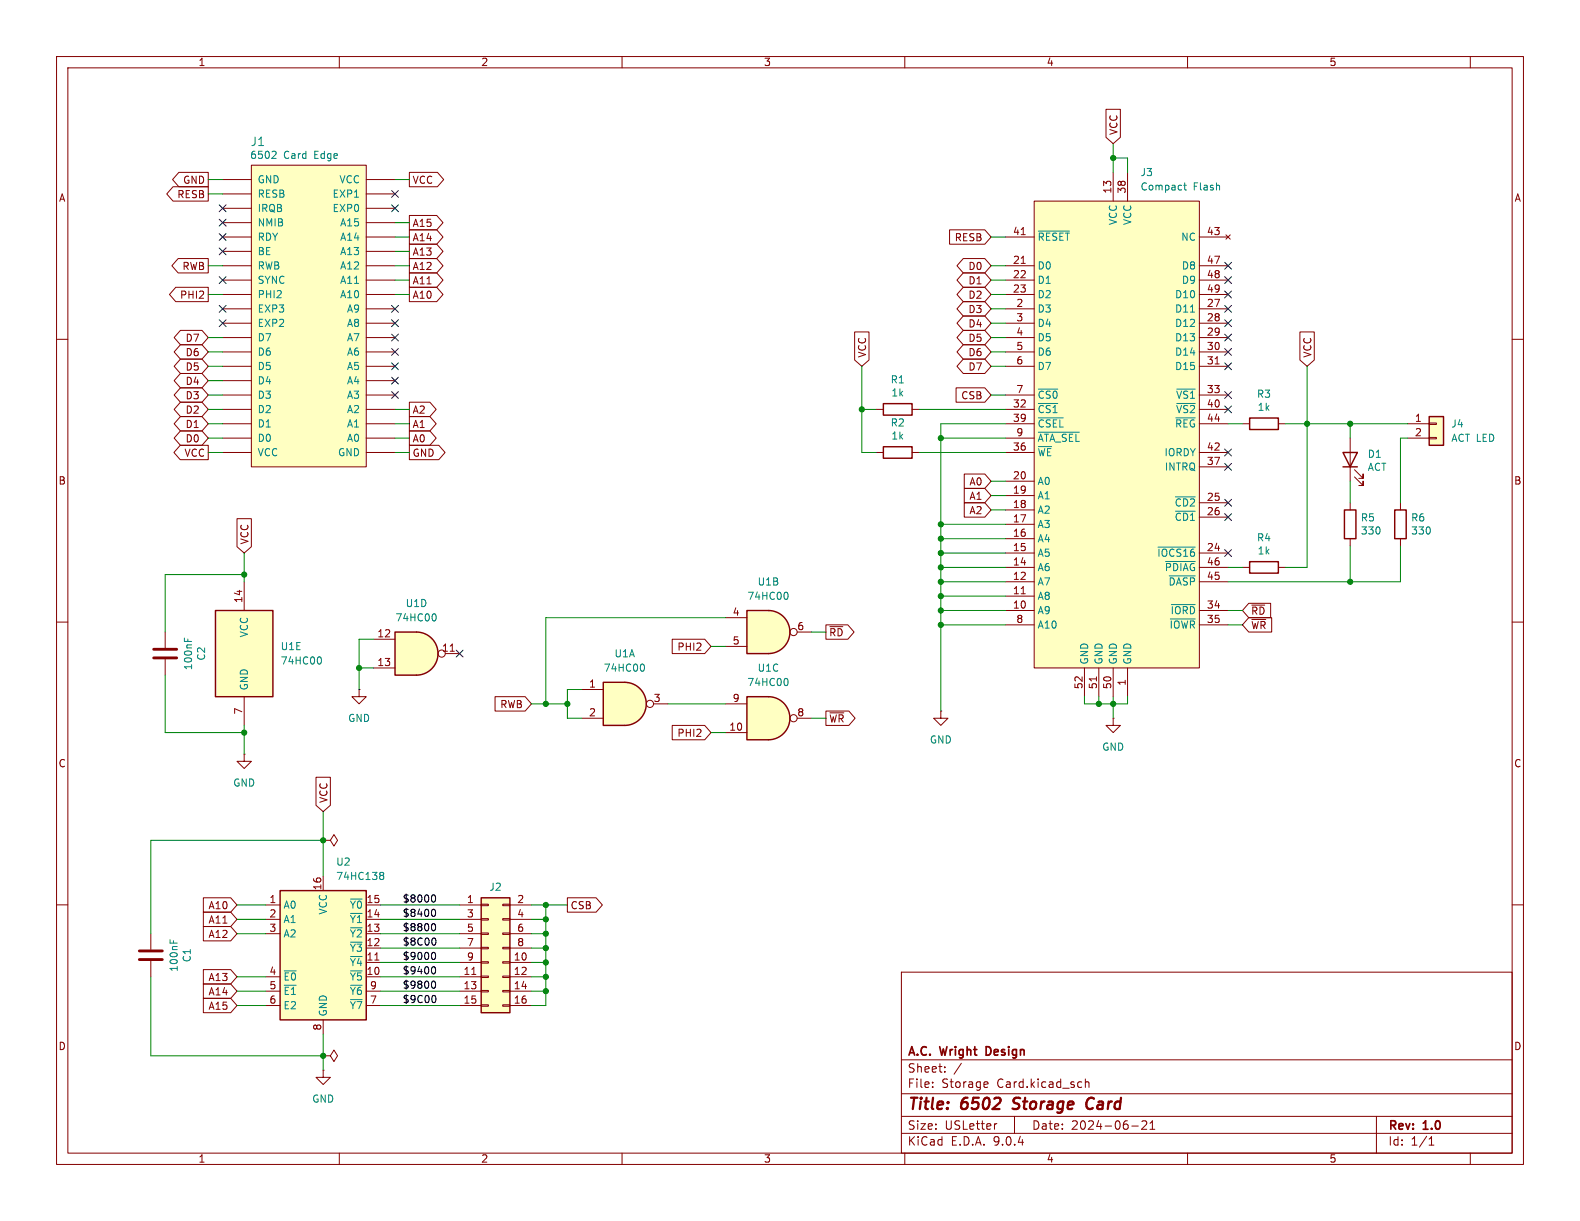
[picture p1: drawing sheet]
<svg xmlns="http://www.w3.org/2000/svg" width="279mm" height="216mm" viewBox="0 0 279 216" stroke-linecap="round" stroke-linejoin="round" font-family="sans-serif">
<g fill="none" stroke="#840000" stroke-width=".18">
<path d="M10 10h259.4v195.9h-259.4zM12 12h255.4v191.9h-255.4zM60 10v2M110 10v2M160 10v2M210 10v2M260 10v2M10 60h2M267.4 60h2M154.9 80h1.3M161.3 80h1.3M10 110h2"/>
<path d="M267.4 110h2M196.8 127v1.3h1.3l-1.3 1.2-1.2-1.2h1.2M196.8 127h.1M10 160h2M159.4 171.9h108v32h-108zM267.4 160h2M159.4 197.4h108M159.4 193.4h108M159.4 187.4h108M164.9 192.1v.2M164.9 191.4v.1M167.1 189.4v.2"/>
<path d="M167.1 188.7v.1M170 188l-1.3 1.9M174.2 191.3l.4 .1 .1 .2-.7 .2M174.6 192.2l-.4 .1M176.3 198.7l-.3 .1M179.4 197.4v3M191.9 191.4l.2-.1 .4 .1 .1 .9M191.9 190.8v1.5M200.1 199.1h1.2M201.9 198.3l.6-.1 .2 .1 .1 .3-.9 1.1h.9M203.4 199.7h.8M203.4 198.6l.4-.4v1.5"/>
<path d="M243.4 197.4v6.5M60 203.9v2M110 203.9v2M159.4 200.4h108M160 203.9v2M210 203.9v2M252.7 202.5h.9M252.7 201.4l.4-.4v1.5M260 203.9v2"/>
</g>
<path d="M179 196l.3 .1M179.4 194.3l-.2 .4 .1 .2M193.1 194.1a1.13 1.13 0 0 0-1 .7 1.13 1.13 0 0 0 .3 1.2l.3 .1 .4-.1" fill="none" stroke="#840000" stroke-width=".4"/>
<path d="M174.7 185.1h-.3v1.5h.3" fill="none" stroke="#840000" stroke-width=".3"/>
<path d="M156.2 79h5.1v2h-5.1z" fill="none" stroke="#840000" stroke-width=".25"/>
<path d="M44.4 29.2h20.4v53.4h-20.4z" fill="#ffffc2"/>
<g fill="none" stroke="#840000" stroke-width=".18">
<path d="M39.4 31.8h5M39.4 34.3h5M39.4 36.8h5M39.4 39.4h5M44.4 29.2h20.4v53.4h-20.4zM64.8 31.8h5M64.8 34.3h5M64.8 36.8h5M64.8 39.4h5M39.4 41.9h5M39.4 44.5h5M39.4 47h5"/>
<path d="M39.4 49.5h5M39.4 52.1h5M39.4 54.6h5M39.4 57.2h5M39.4 59.7h5M64.8 41.9h5M64.8 44.5h5M64.8 47h5M64.8 49.5h5M64.8 52.1h5M64.8 54.6h5M64.8 57.2h5"/>
<path d="M64.8 59.7h5M39.4 62.2h5M39.4 64.8h5M39.4 67.3h5M39.4 69.9h5M39.4 72.4h5M39.4 74.9h5M39.4 77.5h5M64.8 62.2h5M64.8 64.8h5M64.8 67.3h5M64.8 69.9h5"/>
<path d="M64.8 72.4h5M64.8 74.9h5M64.8 77.5h5M39.4 80h5M64.8 80h5"/>
</g>
<path d="M48.6 26.7l.2 .3v.3l-.8 .7h.8" fill="none" stroke="#008484" stroke-width=".18"/>
<path d="M49.5 157.5h15.3v22.8h-15.3z" fill="#ffffc2"/>
<path d="M49.5 157.5h15.3v22.8h-15.3z" fill="none" stroke="#840000" stroke-width=".25"/>
<g fill="none" stroke="#840000" stroke-width=".18">
<path d="M166.4 125.7v1.3h1.2l-1.2 1.3-1.3-1.3h1.3M166.4 125.7h.1M57.1 154.9v2.6M47 160h2.5M47 162.6h2.5M47 165.1h2.5M47 172.7h2.5M47 175.3h2.5M47 177.8h2.5M64.8 160h2.5M64.8 162.6h2.5M64.8 165.1h2.5"/>
<path d="M64.8 172.7h2.5M64.8 175.3h2.5M64.8 177.8h2.5M64.8 167.6h2.5M64.8 170.2h2.5M66.3 169.8h.7M57.1 189.2v1.3h1.3l-1.3 1.3-1.2-1.3h1.2M57.1 189.2h.1M57.1 186.7h1.3l.7-1 .6 1-.6 1-.7-1M57.1 186.7h.1M57.1 180.3v2.6"/>
</g>
<path d="M62 159h2M67.3 154.7l.1 .1M67.3 154.3l.3-.1 .2 .2 .1 .2-.3 .2M67.4 154.8h.2M67.4 154.8l-.1 .1M67.6 154.8l.3 .2-.1 .4-.2 .1h-.3M50.3 171.7h2.1" fill="none" stroke="#008484" stroke-width=".18"/>
<path d="M85.1 158.8h5.1v20.3h-5.1z" fill="#ffffc2"/>
<path d="M221 73.9h5.1v2h-5.1zM85.1 158.8h5.1v20.3h-5.1z" fill="none" stroke="#840000" stroke-width=".25"/>
<g fill="none" stroke="#840000" stroke-width=".18">
<path d="M219.7 74.9h1.3M226.1 74.9h1.2M29.2 111.8v2.8M29.2 116.6v2.8M43.2 133.4v1.2h1.2l-1.2 1.3-1.3-1.3h1.3M43.2 133.4h.1M57.1 148.6h1.3l.7-1 .6 1-.6 1-.7-1M57.1 148.6h.1M85.1 159.9h1.3v.2h-1.3zM88.9 159.9h1.3v.2h-1.3zM26.7 165.1v2.8M26.7 169.9v2.8"/>
<path d="M81.3 160h3.8M81.3 162.6h3.8M81.3 165.1h3.8M81.3 167.6h3.8M81.3 170.2h3.8M81.3 172.7h3.8M81.3 175.3h3.8M81.3 177.8h3.8M83.4 172.3h.8M85.1 162.4h1.3v.3h-1.3zM85.1 165h1.3v.2h-1.3zM85.1 167.5h1.3v.3h-1.3z"/>
<path d="M85.1 170.1h1.3v.2h-1.3zM85.1 172.6h1.3v.2h-1.3zM85.1 175.1h1.3v.3h-1.3zM85.1 177.7h1.3v.2h-1.3zM88.9 162.4h1.3v.3h-1.3zM88.9 165h1.3v.2h-1.3zM88.9 167.5h1.3v.3h-1.3zM88.9 170.1h1.3v.2h-1.3zM88.9 172.6h1.3v.2h-1.3zM88.9 175.1h1.3v.3h-1.3zM88.9 177.7h1.3v.2h-1.3zM90.2 160h3.8"/>
<path d="M90.2 162.6h3.8M90.2 165.1h3.8M90.2 167.6h3.8M90.2 170.2h3.8M90.2 172.7h3.8M90.2 175.3h3.8M90.2 177.8h3.8"/>
</g>
<path d="M27.2 114.8h4M27.2 116.3h4M24.6 168.1h4.1M24.6 169.7h4.1" fill="none" stroke="#840000" stroke-width=".51"/>
<path d="M32.6 112.8v.6M33.2 113v.4M30.1 166.2v.6M30.7 166.3v.5" fill="none" stroke="#008484" stroke-width=".18"/>
<path d="M38.1 108h10.2v15.2h-10.2z" fill="#ffffc2"/>
<path d="M38.1 108h10.2v15.2h-10.2z" fill="none" stroke="#840000" stroke-width=".25"/>
<path d="M43.2 102.9v5.1M43.2 123.2v5.1" fill="none" stroke="#840000" stroke-width=".18"/>
<path d="M56.5 116.1a.79 .79 0 0 1 0 1.3" fill="none" stroke="#008484" stroke-width=".18"/>
<path d="M73.7 111.8a3.8 3.8 0 0 1 3.8 3.8 3.8 3.8 0 0 1-3.8 3.8z" fill="#ffffc2" stroke="#ffffc2" stroke-width=".18"/>
<path d="M69.8 111.8h3.9v7.6h-3.9z" fill="#ffffc2"/>
<path d="M69.8 111.8h3.9a3.8 3.8 0 0 1 3.8 3.8 3.8 3.8 0 0 1-3.8 3.8h-3.9z" fill="none" stroke="#840000" stroke-width=".25"/>
<g fill="none" stroke="#840000" stroke-width=".18">
<path d="M66 113h3.8M66 118.1h3.8M78.7 115.6h2.6M79.6 115.2h.7M63.5 121.9v1.3h1.3l-1.3 1.3-1.3-1.3h1.3M63.5 121.9h.1"/>
<circle cx="78.1" cy="115.6" r=".63"/>
</g>
<path d="M76.8 108.5a.79 .79 0 0 1 0 1.3" fill="none" stroke="#008484" stroke-width=".18"/>
<path d="M252.7 73.7h2.6v5h-2.6z" fill="#ffffc2"/>
<path d="M156.2 71.4h5.1v2h-5.1zM252.7 73.7h2.6v5h-2.6zM237.5 80h2.5l-1.2 2.6zM237.5 82.6h2.5M237.7 90.2h2.1v5.1h-2.1zM246.6 90.2h2.1v5.1h-2.1z" fill="none" stroke="#840000" stroke-width=".25"/>
<g fill="none" stroke="#840000" stroke-width=".18">
<path d="M154.9 72.4h1.3M161.3 72.4h1.3M238.8 77.5v7.6M248.9 74.9h3.8M248.9 77.5h3.8M252.7 74.8h1.3v.3h-1.3zM252.7 77.3h1.3v.3h-1.3zM238.8 88.9v1.3M238.8 95.3v1.2M239.5 84.3l1.5 1.6v-.8v.8h-.7M239.5 83.1l1.5 1.5v-.8v.8h-.7M247.6 88.9v1.3"/>
<path d="M247.6 95.3v1.2"/>
</g>
<path d="M135.9 108a3.8 3.8 0 0 1 3.8 3.8 3.8 3.8 0 0 1-3.8 3.8z" fill="#ffffc2" stroke="#ffffc2" stroke-width=".18"/>
<path d="M132.1 108h3.8v7.6h-3.8z" fill="#ffffc2"/>
<path d="M132.1 108h3.8a3.8 3.8 0 0 1 3.8 3.8 3.8 3.8 0 0 1-3.8 3.8h-3.8z" fill="none" stroke="#840000" stroke-width=".25"/>
<g fill="none" stroke="#840000" stroke-width=".18">
<path d="M128.3 109.2h3.8M128.3 114.3h3.8M141 111.8h2.5"/>
<circle cx="140.3" cy="111.8" r=".63"/>
</g>
<path d="M139.1 104.7a.79 .79 0 0 1 0 1.3" fill="none" stroke="#008484" stroke-width=".18"/>
<path d="M135.9 123.2a3.8 3.8 0 0 1 3.8 3.8 3.8 3.8 0 0 1-3.8 3.8z" fill="#ffffc2" stroke="#ffffc2" stroke-width=".18"/>
<path d="M132.1 123.2h3.8v7.6h-3.8z" fill="#ffffc2"/>
<path d="M132.1 123.2h3.8a3.8 3.8 0 0 1 3.8 3.8 3.8 3.8 0 0 1-3.8 3.8h-3.8z" fill="none" stroke="#840000" stroke-width=".25"/>
<g fill="none" stroke="#840000" stroke-width=".18">
<path d="M128.3 124.5h3.8M128.3 129.5h3.8M141 127h2.5"/>
<circle cx="140.3" cy="127" r=".63"/>
</g>
<path d="M139.1 120a.79 .79 0 0 1 0 1.2" fill="none" stroke="#008484" stroke-width=".18"/>
<path d="M110.5 120.7a3.8 3.8 0 0 1 3.8 3.8 3.8 3.8 0 0 1-3.8 3.8z" fill="#ffffc2" stroke="#ffffc2" stroke-width=".18"/>
<path d="M106.7 120.7h3.8v7.6h-3.8z" fill="#ffffc2"/>
<path d="M106.7 120.7h3.8a3.8 3.8 0 0 1 3.8 3.8 3.8 3.8 0 0 1-3.8 3.8h-3.8z" fill="none" stroke="#840000" stroke-width=".25"/>
<g fill="none" stroke="#840000" stroke-width=".18">
<path d="M102.9 121.9h3.8M102.9 127h3.8M115.6 124.5h2.5"/>
<circle cx="114.9" cy="124.5" r=".63"/>
</g>
<path d="M113.7 117.4a.79 .79 0 0 1 0 1.3" fill="none" stroke="#008484" stroke-width=".18"/>
<path d="M182.9 35.6h29.2v82.5h-29.2z" fill="#ffffc2"/>
<g fill="none" stroke="#840000" stroke-width=".18">
<path d="M195.6 19.3h2.5v5l-1.3 1.1-1.2-1.1zM30.6 33h6.2v2.6h-6.2l-1.1-1.3zM31.6 30.5h5.2v2.5h-5.2l-1.1-1.2zM72.4 30.5h5l1.1 1.3-1.1 1.2h-5zM72.4 38.1h4.8l1.1 1.3-1.1 1.2h-4.8zM182.9 35.6h29.2v82.5h-29.2zM196.8 30.5v5.1M199.4 30.5v5.1M31.1 50.8h5.7v2.5h-5.7l-1.1-1.2zM31.5 45.7h5.3v2.6h-5.3l-1.1-1.3zM31.9 58.4h3.8l1.1 1.3-1.1 1.3h-3.8l-1.1-1.3zM72.4 40.6h4.8l1.1 1.3-1.1 1.3h-4.8z"/>
<path d="M72.4 50.8h4.8l1.1 1.3-1.1 1.2h-4.8zM72.4 43.2h4.8l1.1 1.3-1.1 1.2h-4.8zM72.4 48.3h4.8l1.1 1.2-1.1 1.3h-4.8zM72.4 45.7h4.8l1.1 1.3-1.1 1.3h-4.8zM151.1 58.7h2.6v5l-1.3 1.1-1.3-1.1zM167.9 40.6h6.2l1.2 1.3-1.2 1.3h-6.2zM170.3 58.4h3.8l1.2 1.3-1.2 1.3h-3.8l-1.1-1.3zM170.3 53.3h3.8l1.2 1.3-1.2 1.3h-3.8l-1.1-1.3zM170.3 45.7h3.8l1.2 1.3-1.2 1.3h-3.8l-1.1-1.3zM170.3 48.3h3.8l1.2 1.2-1.2 1.3h-3.8l-1.1-1.3zM170.3 50.8h3.8l1.2 1.3-1.2 1.2h-3.8l-1.1-1.2zM170.3 55.9h3.8l1.2 1.3-1.2 1.2h-3.8l-1.1-1.2z"/>
<path d="M177.8 41.9h5.1M177.8 47h5.1M177.8 49.5h5.1M177.8 52.1h5.1M177.8 54.6h5.1M177.8 57.2h5.1M177.8 59.7h5.1M180.6 41.5h.7M180.6 46.6h.7M212.1 41.9h5.1M212.1 47h5.1M212.1 49.5h5.1"/>
<path d="M212.1 52.1h5.1M212.1 54.6h5.1M212.1 57.2h5.1M212.1 59.7h5.1M216.8 41.5l.8 .8M217.6 41.5l-.8 .8M229.9 58.7h2.5v5l-1.3 1.1-1.2-1.1zM31.9 78.7h4.9v2.6h-4.9l-1.1-1.3zM31.9 71.1h3.8l1.1 1.3-1.1 1.3h-3.8l-1.1-1.3zM31.9 66h3.8l1.1 1.3-1.1 1.3h-3.8l-1.1-1.3zM31.9 68.6h3.8l1.1 1.3-1.1 1.2h-3.8l-1.1-1.2zM31.9 73.7h3.8l1.1 1.2-1.1 1.3h-3.8l-1.1-1.3z"/>
<path d="M31.9 76.2h3.8l1.1 1.3-1.1 1.2h-3.8l-1.1-1.2zM31.9 63.5h3.8l1.1 1.3-1.1 1.2h-3.8l-1.1-1.2zM31.9 61h3.8l1.1 1.2-1.1 1.3h-3.8l-1.1-1.3zM72.4 76.2h3.6l1.1 1.3-1.1 1.2h-3.6zM72.4 78.7h5.2l1.1 1.3-1.1 1.3h-5.2zM72.4 71.1h3.6l1.1 1.3-1.1 1.3h-3.6zM72.4 73.7h3.6l1.1 1.2-1.1 1.3h-3.6zM169.1 68.6h5l1.2 1.3-1.2 1.2h-5zM170.3 63.5h3.8l1.2 1.3-1.2 1.2h-3.8l-1.1-1.2zM170.3 61h3.8l1.2 1.2-1.2 1.3h-3.8l-1.1-1.3zM177.8 62.2h5.1M177.8 64.8h5.1"/>
<path d="M177.8 69.9h5.1M177.8 72.4h5.1M177.8 74.9h5.1M177.8 77.5h5.1M212.1 62.2h5.1M212.1 64.8h5.1M212.1 69.9h5.1M212.1 72.4h5.1M212.1 74.9h5.1M214.9 64.4h.7M41.9 91.7h2.6v5l-1.3 1.1-1.3-1.1zM170.5 88.9h3.6l1.2 1.3-1.2 1.2h-3.6z"/>
<path d="M170.5 86.4h3.6l1.2 1.2-1.2 1.3h-3.6zM170.5 83.8h3.6l1.2 1.3-1.2 1.3h-3.6zM177.8 80h5.1M177.8 85.1h5.1M177.8 87.6h5.1M177.8 90.2h5.1M177.8 92.7h5.1M177.8 95.3h5.1M177.8 97.8h5.1M212.1 80h5.1M212.1 97.8h5.1M212.1 82.6h5.1"/>
<path d="M212.1 88.9h5.1M212.1 91.4h5.1M118.9 113h5.7l1.1 1.3-1.1 1.3h-5.7zM146 110.5h3.9l1.1 1.3-1.1 1.2h-3.9zM146.8 110.8h2.2M177.8 100.3h5.1M177.8 102.9h5.1M177.8 105.4h5.1M177.8 108h5.1M177.8 110.5h5.1M180.6 105h.7M191.8 118.1v5.1"/>
<path d="M193.9 119.7v.7M194.3 118.1v5.1M196.8 118.1v5.1M199.4 118.1v5.1M212.1 100.3h5.1M212.1 102.9h5.1M212.1 108h5.1M212.1 110.5h5.1M219.7 100.3h1.3M220.8 109.2h4.1v2.6h-4.1l-1.1-1.3zM220.8 106.7h3.9v2.5h-3.9l-1.1-1.2zM221.4 107h2.3"/>
<path d="M226.1 100.3h1.2M55.9 137.4h2.5v5l-1.3 1.1-1.2-1.1zM87.5 123.2h5.4l1.1 1.3-1.1 1.2h-5.4zM118.9 128.3h5.7l1.1 1.2-1.1 1.3h-5.7zM146 125.7h4.1l1.1 1.3-1.1 1.3h-4.1zM146.8 126h2.4M36 158.7h4.8l1.1 1.3-1.1 1.3h-4.8zM100.3 158.7h5.1l1.1 1.3-1.1 1.3h-5.1zM36 161.3h4.8l1.1 1.3-1.1 1.2h-4.8zM36 163.8h4.8l1.1 1.3-1.1 1.3h-4.8zM36 171.4h4.8l1.1 1.3-1.1 1.3h-4.8zM36 174h4.8l1.1 1.3-1.1 1.2h-4.8z"/>
<path d="M36 176.5h4.8l1.1 1.3-1.1 1.3h-4.8z"/>
</g>
<g fill="none" stroke="#008484" stroke-width=".18">
<path d="M209.3 32.8h.5M209.5 32.3v1.1l.3 .2M183.6 40.9h5.5M210.5 55.2h.7M183.6 68.8h3.5M183.6 71.3h3.5M183.6 73.9h4.4M183.6 76.4h7.3M207.9 73.9h3.5M208.1 68.8h3.3M208.1 71.3h3.3M204.8 96.7h6.6"/>
<path d="M206.1 99.3h5.3M207.9 87.9h3.5M207.9 90.4h3.5M206.8 101.8h4.6M207 109.4h4.4M207.1 106.9h4.3"/>
</g>
<path d="M221 99.3h5.1v2h-5.1z" fill="none" stroke="#840000" stroke-width=".25"/>
<path d="M76.5 158.3l.1-.1a.68 .68 0 0 1 .4 .7 .68 .68 0 0 1-.4 .6l-.1-.1M76.5 173.5h.1a.68 .68 0 0 1 .4 .6 .68 .68 0 0 1-.4 .6h-.1M76.5 160.8h.1a.68 .68 0 0 1 .4 .6 .68 .68 0 0 1-.4 .6h-.1M76.5 163.4l.1-.1a.68 .68 0 0 1 .4 .7 .68 .68 0 0 1-.4 .6l-.1-.1M76.5 168.5l.1-.1a.68 .68 0 0 1 .4 .6 .68 .68 0 0 1-.4 .7l-.1-.1M76.5 171l.1-.1a.68 .68 0 0 1 .4 .7 .68 .68 0 0 1-.4 .6l-.1-.1M76.8 176a.79 .79 0 0 1 0 1.3M76.8 165.9a.79 .79 0 0 1 0 1.2" fill="none" stroke="#000" stroke-width=".18"/>
<g fill="none" stroke="#008400" stroke-width=".18">
<path d="M36.8 31.8h2.6M36.8 34.3h2.6M69.8 31.8h2.6M69.8 39.4h2.6M196.8 27.9h2.6v2.6M196.8 25.4v5.1M36.8 59.7h2.6M36.8 52.1h2.6M36.8 47h2.6M69.8 52.1h2.6M69.8 41.9h2.6M69.8 49.5h2.6"/>
<path d="M69.8 47h2.6M69.8 44.5h2.6M175.3 59.7h2.5M175.3 54.6h2.5M175.3 57.2h2.5M175.3 52.1h2.5M175.3 41.9h2.5M175.3 49.5h2.5M175.3 47h2.5M36.8 72.4h2.6M36.8 77.5h2.6M36.8 69.9h2.6"/>
<path d="M36.8 62.2h2.6M36.8 74.9h2.6M36.8 64.8h2.6M36.8 67.3h2.6M69.8 72.4h2.6M69.8 77.5h2.6M69.8 74.9h2.6M152.4 64.8v15.2h2.5M152.4 72.4h2.5M162.6 72.4h15.2M166.4 77.5h11.4M175.3 69.9h2.5"/>
<path d="M175.3 62.2h2.5M175.3 64.8h2.5M177.8 74.9h-11.4v50.8M217.2 74.9h2.5M227.3 74.9h21.6M231.1 64.8v35.5h-3.8M238.8 74.9v2.6M248.9 77.5h-1.3v11.4M36.8 80h2.6M43.2 97.8v5.1M69.8 80h2.6M162.6 80h15.2"/>
<path d="M166.4 92.7h11.4M166.4 95.3h11.4M166.4 97.8h11.4M175.3 90.2h2.5M175.3 87.6h2.5M175.3 85.1h2.5M238.8 85.1v3.8M238.8 96.5v6.4M247.6 96.5v6.4h-30.4M29.2 119.4v10.1h14M43.2 101.6h-14v10.2M63.5 118.1h2.5"/>
<path d="M66 113h-2.5v8.9M125.7 114.3h2.6M128.3 109.2h-31.8v15.3M143.5 111.8h2.5M166.4 100.3h11.4M166.4 108h11.4M166.4 102.9h11.4M166.4 105.4h11.4M166.4 110.5h11.4M217.2 100.3h2.5M217.2 108h2.5M217.2 110.5h2.5"/>
<path d="M43.2 128.3v5.1M94 124.5h6.3M102.9 121.9h-2.6v5.1h2.6M118.1 124.5h10.2M125.7 129.5h2.6M143.5 127h2.5M191.8 123.2v1.3h7.6v-1.3M194.3 123.2v1.3M196.8 123.2v3.8M57.1 148.6h-30.4v16.5M57.1 143.5v11.4M26.7 172.7v14h30.4"/>
<path d="M41.9 172.7h5.1M41.9 160h5.1M41.9 165.1h5.1M41.9 162.6h5.1M41.9 177.8h5.1M41.9 175.3h5.1M67.3 170.2h14M67.3 172.7h14M67.3 160h14M67.3 167.6h14M67.3 165.1h14M67.3 162.6h14"/>
<path d="M67.3 177.8h14M67.3 175.3h14M94 170.2h2.5M94 172.7h2.5M94 160h6.3M94 167.6h2.5M94 165.1h2.5M94 162.6h2.5M94 175.3h2.5M96.5 160v17.8h-2.5M57.1 182.9v6.3"/>
</g>
<g fill="none" stroke="#000084" stroke-width=".18">
<path d="M38.8 38.8l1.2 1.2M38.8 36.2l1.2 1.2M40 38.8l-1.2 1.2M40 36.2l-1.2 1.2M69.2 36.2l1.3 1.2M69.2 33.7l1.3 1.2M70.5 36.2l-1.3 1.2M70.5 33.7l-1.3 1.2M38.8 41.3l1.2 1.2M38.8 56.5l1.2 1.3M38.8 43.8l1.2 1.3M38.8 54l1.2 1.2"/>
<path d="M38.8 48.9l1.2 1.2M40 41.3l-1.2 1.2M40 56.5l-1.2 1.3M40 43.8l-1.2 1.3M40 54l-1.2 1.2M40 48.9l-1.2 1.2M69.2 59.1l1.3 1.2M69.2 54l1.3 1.2M69.2 56.5l1.3 1.3M70.5 59.1l-1.3 1.2M70.5 54l-1.3 1.2M70.5 56.5l-1.3 1.3"/>
<path d="M216.6 59.1l1.2 1.2M216.6 54l1.2 1.2M216.6 56.5l1.2 1.3M216.6 51.5l1.2 1.2M216.6 46.4l1.2 1.2M216.6 48.9l1.2 1.2M217.8 59.1l-1.2 1.2M217.8 54l-1.2 1.2M217.8 56.5l-1.2 1.3M217.8 51.5l-1.2 1.2M217.8 46.4l-1.2 1.2M217.8 48.9l-1.2 1.2"/>
<path d="M69.2 69.2l1.3 1.3M69.2 64.2l1.3 1.2M69.2 66.7l1.3 1.2M69.2 61.6l1.3 1.2M70.5 69.2l-1.3 1.3M70.5 64.2l-1.3 1.2M70.5 66.7l-1.3 1.2M70.5 61.6l-1.3 1.2M216.6 69.2l1.2 1.3M216.6 71.8l1.2 1.2M216.6 79.4l1.2 1.2M216.6 64.2l1.2 1.2"/>
<path d="M216.6 61.6l1.2 1.2M217.8 69.2l-1.2 1.3M217.8 71.8l-1.2 1.2M217.8 79.4l-1.2 1.2M217.8 64.2l-1.2 1.2M217.8 61.6l-1.2 1.2M216.6 81.9l1.2 1.3M216.6 88.3l1.2 1.2M216.6 90.8l1.2 1.2M216.6 97.2l1.2 1.2M217.8 81.9l-1.2 1.3M217.8 88.3l-1.2 1.2"/>
<path d="M217.8 90.8l-1.2 1.2M217.8 97.2l-1.2 1.2M80.7 115l1.2 1.2M81.9 115l-1.2 1.2"/>
</g>
<g fill="#008400" stroke="#008400" stroke-width=".18">
<circle cx="166.4" cy="100.3" r=".46"/>
<circle cx="166.4" cy="102.9" r=".46"/>
<circle cx="166.4" cy="105.4" r=".46"/>
<circle cx="166.4" cy="95.3" r=".46"/>
<circle cx="166.4" cy="97.8" r=".46"/>
<circle cx="196.8" cy="124.5" r=".46"/>
<circle cx="166.4" cy="108" r=".46"/>
<circle cx="166.4" cy="110.5" r=".46"/>
<circle cx="194.3" cy="124.5" r=".46"/>
<circle cx="238.8" cy="74.9" r=".46"/>
<circle cx="231.1" cy="74.9" r=".46"/>
<circle cx="238.8" cy="102.9" r=".46"/>
<circle cx="196.8" cy="27.9" r=".46"/>
<circle cx="166.4" cy="92.7" r=".46"/>
<circle cx="166.4" cy="77.5" r=".46"/>
<circle cx="152.4" cy="72.4" r=".46"/>
<circle cx="96.5" cy="170.2" r=".46"/>
<circle cx="96.5" cy="172.7" r=".46"/>
<circle cx="96.5" cy="162.6" r=".46"/>
<circle cx="96.5" cy="160" r=".46"/>
<circle cx="96.5" cy="124.5" r=".46"/>
<circle cx="96.5" cy="165.1" r=".46"/>
<circle cx="96.5" cy="167.6" r=".46"/>
<circle cx="100.3" cy="124.5" r=".46"/>
<circle cx="63.5" cy="118.1" r=".46"/>
<circle cx="43.2" cy="101.6" r=".46"/>
<circle cx="43.2" cy="129.5" r=".46"/>
<circle cx="57.1" cy="148.6" r=".46"/>
<circle cx="96.5" cy="175.3" r=".46"/>
<circle cx="57.1" cy="186.7" r=".46"/>
</g>
<g font-size="2.8" fill="#840000">
<text x="160.4" y="196.8">Title:</text>
<text x="170.1" y="196.8">6502</text>
<text x="180" y="196.8">Storage</text>
<text x="193.8" y="196.8">Card</text>
</g>
<text font-size="2.1" fill="#008484" x="44.2" y="26">J1</text>
<g font-size="2.1" fill="#840000">
<text x="160.4" y="189.9">Sheet:</text>
<text x="160.4" y="187.1">A.C.</text>
<text x="166.4" y="187.1">Wright</text>
<text x="175" y="187.1">Design</text>
<text x="160.4" y="192.6">File:</text>
<text x="166.5" y="192.6">Storage</text>
<text x="176.4" y="192.6">Card.kicad_sch</text>
<text x="160.4" y="202.8">KiCad</text>
<text x="160.4" y="200">Size:</text>
<text x="167.1" y="200">USLetter</text>
<text x="168.1" y="202.8">E.D.A.</text>
<text x="175.7" y="202.8">9.0.4</text>
<text x="182.4" y="200">Date:</text>
<text x="189.4" y="200">2024-06-21</text>
<text x="245.4" y="200.2">Rev:</text>
<text x="245.4" y="202.8">Id:</text>
<text x="249.5" y="202.8">1/1</text>
<text x="251.8" y="200.2">1.0</text>
</g>
<g font-size="1.8" fill="#840000">
<text x="35" y="11.9">1</text>
<text x="85" y="11.9">2</text>
<text x="135" y="11.9">3</text>
<text x="185" y="11.9">4</text>
<text x="235" y="11.9">5</text>
<text x="197.8" y="24" transform="rotate(-90 197.8 24)">VCC</text>
<text x="10.3" y="35.9">A</text>
<text x="31.3" y="35.2">RESB</text>
<text x="32.3" y="32.7">GND</text>
<text x="72.9" y="32.7">VCC</text>
<text x="196.6" y="34.3" transform="rotate(-90 196.6 34.3)">13</text>
<text x="199.1" y="34.3" transform="rotate(-90 199.1 34.3)">38</text>
<text x="267.7" y="35.9">A</text>
<text x="72.9" y="40.3">A15</text>
<text x="179" y="41.7">41</text>
<text x="213.3" y="41.7">43</text>
<text x="32.2" y="47.9">RWB</text>
<text x="72.9" y="42.9">A14</text>
<text x="72.9" y="45.4">A13</text>
<text x="72.9" y="47.9">A12</text>
<text x="168.7" y="42.9">RESB</text>
<text x="171.1" y="47.9">D0</text>
<text x="179" y="46.7">21</text>
<text x="213.3" y="46.7">47</text>
<text x="31.7" y="53">PHI2</text>
<text x="72.9" y="53">A10</text>
<text x="72.9" y="50.5">A11</text>
<text x="171.1" y="50.5">D1</text>
<text x="171.1" y="53">D2</text>
<text x="179" y="49.3">22</text>
<text x="179" y="51.8">23</text>
<text x="213.3" y="49.3">48</text>
<text x="213.3" y="51.8">49</text>
<text x="171.1" y="55.6">D3</text>
<text x="171.1" y="58.1">D4</text>
<text x="179.6" y="54.4">2</text>
<text x="179.6" y="56.9">3</text>
<text x="179.6" y="59.4">4</text>
<text x="213.3" y="54.4">27</text>
<text x="213.3" y="56.9">28</text>
<text x="213.3" y="59.4">29</text>
<text x="32.7" y="65.7">D5</text>
<text x="32.7" y="60.6">D7</text>
<text x="32.7" y="63.2">D6</text>
<text x="153.4" y="63.3" transform="rotate(-90 153.4 63.3)">VCC</text>
<text x="171.1" y="60.6">D5</text>
<text x="171.1" y="65.7">D7</text>
<text x="171.1" y="63.2">D6</text>
<text x="179.6" y="62">5</text>
<text x="179.6" y="64.5">6</text>
<text x="213.3" y="62">30</text>
<text x="213.3" y="64.5">31</text>
<text x="232.1" y="63.3" transform="rotate(-90 232.1 63.3)">VCC</text>
<text x="32.7" y="68.3">D4</text>
<text x="32.7" y="70.8">D3</text>
<text x="169.9" y="70.8">CSB</text>
<text x="179.6" y="69.6">7</text>
<text x="213.3" y="69.6">33</text>
<text x="32.7" y="73.3">D2</text>
<text x="32.7" y="75.9">D1</text>
<text x="72.9" y="73.3">A2</text>
<text x="72.9" y="75.9">A1</text>
<text x="179" y="72.1">32</text>
<text x="179" y="74.7">39</text>
<text x="179.6" y="77.2">9</text>
<text x="213.3" y="72.1">40</text>
<text x="213.3" y="74.7">44</text>
<text x="250.1" y="74.7">1</text>
<text x="250.1" y="77.2">2</text>
<text x="32.5" y="81">VCC</text>
<text x="32.7" y="78.4">D0</text>
<text x="72.9" y="78.4">A0</text>
<text x="72.9" y="81">GND</text>
<text x="179" y="79.8">36</text>
<text x="213.3" y="79.8">42</text>
<text x="213.3" y="82.3">37</text>
<text x="10.3" y="85.9">B</text>
<text x="171.3" y="88.6">A1</text>
<text x="171.3" y="86">A0</text>
<text x="179" y="84.8">20</text>
<text x="179" y="87.4">19</text>
<text x="179" y="89.9">18</text>
<text x="213.3" y="88.6">25</text>
<text x="267.7" y="85.9">B</text>
<text x="171.3" y="91.1">A2</text>
<text x="179" y="92.5">17</text>
<text x="179" y="95">16</text>
<text x="213.3" y="91.2">26</text>
<text x="44.1" y="96.4" transform="rotate(-90 44.1 96.4)">VCC</text>
<text x="179" y="97.5">15</text>
<text x="179" y="100.1">14</text>
<text x="213.3" y="97.5">24</text>
<text x="213.3" y="100.1">46</text>
<text x="42.9" y="106.7" transform="rotate(-90 42.9 106.7)">14</text>
<text x="179" y="102.6">12</text>
<text x="179" y="105.2">11</text>
<text x="179" y="107.7">10</text>
<text x="213.3" y="102.6">45</text>
<text x="213.3" y="107.7">34</text>
<text x="66.6" y="112.8">12</text>
<text x="129.5" y="109">4</text>
<text x="140.9" y="111.5">6</text>
<text x="146.5" y="112.7">~{RD}</text>
<text x="179.6" y="110.2">8</text>
<text x="213.3" y="110.2">35</text>
<text x="221.1" y="111.4">~{WR}</text>
<text x="221.1" y="108.9">~{RD}</text>
<text x="66.6" y="117.9">13</text>
<text x="78.1" y="115.3">11</text>
<text x="119.7" y="115.3">PHI2</text>
<text x="129.5" y="114">5</text>
<text x="88.4" y="125.4">RWB</text>
<text x="104.1" y="121.7">1</text>
<text x="115.5" y="124.2">3</text>
<text x="129.5" y="124.2">9</text>
<text x="191.5" y="122" transform="rotate(-90 191.5 122)">52</text>
<text x="194.1" y="122" transform="rotate(-90 194.1 122)">51</text>
<text x="196.6" y="122" transform="rotate(-90 196.6 122)">50</text>
<text x="199.1" y="121.4" transform="rotate(-90 199.1 121.4)">1</text>
<text x="42.9" y="126.4" transform="rotate(-90 42.9 126.4)">7</text>
<text x="104.1" y="126.7">2</text>
<text x="119.7" y="130.5">PHI2</text>
<text x="128.9" y="129.3">10</text>
<text x="140.9" y="126.7">8</text>
<text x="146.5" y="128">~{WR}</text>
<text x="10.3" y="135.9">C</text>
<text x="267.7" y="135.9">C</text>
<text x="58.1" y="142.1" transform="rotate(-90 58.1 142.1)">VCC</text>
<text x="36.8" y="161">A10</text>
<text x="47.6" y="159.8">1</text>
<text x="56.9" y="157.5" transform="rotate(-90 56.9 157.5)">16</text>
<text x="64.7" y="159.8">15</text>
<text x="82.5" y="159.8">1</text>
<text x="91.4" y="159.8">2</text>
<text x="100.8" y="161">CSB</text>
<text x="36.8" y="163.5">A11</text>
<text x="36.8" y="166.1">A12</text>
<text x="47.6" y="162.3">2</text>
<text x="47.6" y="164.8">3</text>
<text x="64.7" y="162.3">14</text>
<text x="64.7" y="164.8">13</text>
<text x="64.7" y="167.4">12</text>
<text x="82.5" y="162.3">3</text>
<text x="82.5" y="164.8">5</text>
<text x="82.5" y="167.4">7</text>
<text x="91.4" y="162.3">4</text>
<text x="91.4" y="164.8">6</text>
<text x="91.4" y="167.4">8</text>
<text x="36.8" y="173.7">A13</text>
<text x="47.6" y="172.5">4</text>
<text x="64.7" y="169.9">11</text>
<text x="64.7" y="172.5">10</text>
<text x="81.9" y="172.5">11</text>
<text x="82.5" y="169.9">9</text>
<text x="90.8" y="169.9">10</text>
<text x="90.8" y="172.5">12</text>
<text x="36.8" y="176.2">A14</text>
<text x="36.8" y="178.8">A15</text>
<text x="47.6" y="175">5</text>
<text x="47.6" y="177.5">6</text>
<text x="65.3" y="175">9</text>
<text x="65.3" y="177.5">7</text>
<text x="81.9" y="175">13</text>
<text x="81.9" y="177.5">15</text>
<text x="90.8" y="175">14</text>
<text x="90.8" y="177.5">16</text>
<text x="10.3" y="185.9">D</text>
<text x="56.9" y="182.3" transform="rotate(-90 56.9 182.3)">8</text>
<text x="267.7" y="185.9">D</text>
<text x="35" y="205.8">1</text>
<text x="85" y="205.8">2</text>
<text x="135" y="205.8">3</text>
<text x="185" y="205.8">4</text>
<text x="235" y="205.8">5</text>
</g>
<g font-size="1.8" fill="#008484">
<text x="44.1" y="28.3">6502</text>
<text x="50.1" y="28.3">Card</text>
<text x="55.7" y="28.3">Edge</text>
<text x="45.5" y="32.6">GND</text>
<text x="45.5" y="35.2">RESB</text>
<text x="58.7" y="35.2">EXP1</text>
<text x="59.9" y="32.6">VCC</text>
<text x="201.6" y="31.3">J3</text>
<text x="201.6" y="33.9">Compact</text>
<text x="211" y="33.9">Flash</text>
<text x="45.5" y="37.7">IRQB</text>
<text x="45.5" y="40.2">NMIB</text>
<text x="58.7" y="37.7">EXP0</text>
<text x="60" y="40.2">A15</text>
<text x="197.7" y="39.9" transform="rotate(-90 197.7 39.9)">VCC</text>
<text x="200.3" y="39.9" transform="rotate(-90 200.3 39.9)">VCC</text>
<text x="45.5" y="42.8">RDY</text>
<text x="45.5" y="45.3">BE</text>
<text x="45.5" y="47.9">RWB</text>
<text x="60" y="42.8">A14</text>
<text x="60" y="45.3">A13</text>
<text x="60" y="47.9">A12</text>
<text x="183.4" y="42.8">~{RESET}</text>
<text x="183.4" y="47.9">D0</text>
<text x="208.8" y="42.8">NC</text>
<text x="208.9" y="47.9">D8</text>
<text x="45.5" y="50.4">SYNC</text>
<text x="45.5" y="52.9">PHI2</text>
<text x="60" y="50.4">A11</text>
<text x="60" y="52.9">A10</text>
<text x="183.4" y="50.4">D1</text>
<text x="183.4" y="52.9">D2</text>
<text x="207.7" y="52.9">D10</text>
<text x="208.9" y="50.4">D9</text>
<text x="45.5" y="55.5">EXP3</text>
<text x="45.5" y="58">EXP2</text>
<text x="61.3" y="55.5">A9</text>
<text x="61.3" y="58">A8</text>
<text x="183.4" y="55.5">D3</text>
<text x="183.4" y="58">D4</text>
<text x="207.7" y="55.5">D11</text>
<text x="207.7" y="58">D12</text>
<text x="45.5" y="60.6">D7</text>
<text x="45.5" y="63.1">D6</text>
<text x="45.5" y="65.6">D5</text>
<text x="61.3" y="60.6">A7</text>
<text x="61.3" y="63.1">A6</text>
<text x="61.3" y="65.6">A5</text>
<text x="183.4" y="60.6">D5</text>
<text x="183.4" y="63.1">D6</text>
<text x="183.4" y="65.6">D7</text>
<text x="207.7" y="60.6">D13</text>
<text x="207.7" y="63.1">D14</text>
<text x="207.7" y="65.6">D15</text>
<text x="45.5" y="68.2">D4</text>
<text x="45.5" y="70.7">D3</text>
<text x="61.3" y="68.2">A4</text>
<text x="61.3" y="70.7">A3</text>
<text x="157.4" y="68">R1</text>
<text x="157.5" y="70.3">1k</text>
<text x="183.4" y="70.7">~{CS0}</text>
<text x="207.9" y="70.7">~{VS1}</text>
<text x="222.2" y="70.5">R3</text>
<text x="45.5" y="73.3">D2</text>
<text x="45.5" y="75.8">D1</text>
<text x="61.3" y="73.3">A2</text>
<text x="61.3" y="75.8">A1</text>
<text x="157.4" y="75.6">R2</text>
<text x="157.5" y="77.9">1k</text>
<text x="183.4" y="73.3">~{CS1}</text>
<text x="183.4" y="75.8">~{CSEL}</text>
<text x="207.7" y="75.8">~{REG}</text>
<text x="207.9" y="73.3">~{VS2}</text>
<text x="222.3" y="72.8">1k</text>
<text x="256.5" y="75.8">J4</text>
<text x="45.5" y="78.3">D0</text>
<text x="45.5" y="80.9">VCC</text>
<text x="59.7" y="80.9">GND</text>
<text x="61.3" y="78.3">A0</text>
<text x="183.4" y="78.3">~{ATA_SEL}</text>
<text x="183.4" y="80.9">~{WE}</text>
<text x="205.8" y="80.9">IORDY</text>
<text x="205.9" y="83.4">INTRQ</text>
<text x="241.8" y="81.2">D1</text>
<text x="241.8" y="83.5">ACT</text>
<text x="256.5" y="78.3">ACT LED</text>
<text x="183.4" y="86">A0</text>
<text x="183.4" y="88.5">A1</text>
<text x="207.6" y="89.8">~{CD2}</text>
<text x="183.4" y="91">A2</text>
<text x="183.4" y="93.6">A3</text>
<text x="207.6" y="92.3">~{CD1}</text>
<text x="222.2" y="95.9">R4</text>
<text x="240.5" y="92.4">R5</text>
<text x="240.5" y="94.7">330</text>
<text x="249.4" y="92.4">R6</text>
<text x="249.4" y="94.7">330</text>
<text x="183.4" y="96.1">A4</text>
<text x="183.4" y="98.7">A5</text>
<text x="183.4" y="101.2">A6</text>
<text x="204.5" y="98.7">~{IOCS16}</text>
<text x="205.9" y="101.2">~{PDIAG}</text>
<text x="222.3" y="98.2">1k</text>
<text x="71.6" y="107.5">U1D</text>
<text x="132.1" y="106.3">74HC00</text>
<text x="133.9" y="103.7">U1B</text>
<text x="183.4" y="103.7">A7</text>
<text x="183.4" y="106.3">A8</text>
<text x="206.5" y="103.7">~{DASP}</text>
<text x="44" y="112.8" transform="rotate(-90 44 112.8)">VCC</text>
<text x="69.8" y="110.1">74HC00</text>
<text x="183.4" y="108.8">A9</text>
<text x="183.4" y="111.4">A10</text>
<text x="206.7" y="111.4">~{IOWR}</text>
<text x="206.9" y="108.8">~{IORD}</text>
<text x="34.2" y="118.6" transform="rotate(-90 34.2 118.6)">100nF</text>
<text x="36.5" y="116.9" transform="rotate(-90 36.5 116.9)">C2</text>
<text x="49.5" y="117.7">74HC00</text>
<text x="49.5" y="115.2">U1E</text>
<text x="106.7" y="119">74HC00</text>
<text x="108.6" y="116.4">U1A</text>
<text x="133.9" y="119">U1C</text>
<text x="192.6" y="117.6" transform="rotate(-90 192.6 117.6)">GND</text>
<text x="195.2" y="117.6" transform="rotate(-90 195.2 117.6)">GND</text>
<text x="197.7" y="117.6" transform="rotate(-90 197.7 117.6)">GND</text>
<text x="200.3" y="117.6" transform="rotate(-90 200.3 117.6)">GND</text>
<text x="44" y="122.2" transform="rotate(-90 44 122.2)">GND</text>
<text x="132.1" y="121.5">74HC00</text>
<text x="61.5" y="127.9">GND</text>
<text x="164.3" y="131.7">GND</text>
<text x="194.8" y="132.9">GND</text>
<text x="41.1" y="139.3">GND</text>
<text x="59.4" y="153.3">U2</text>
<text x="59.4" y="155.8">74HC138</text>
<text x="50" y="160.9">A0</text>
<text x="58" y="161.8" transform="rotate(-90 58 161.8)">VCC</text>
<text x="61.8" y="160.9">~{Y0}</text>
<text x="86.4" y="157.7">J2</text>
<text x="50" y="163.4">A1</text>
<text x="50" y="166">A2</text>
<text x="61.8" y="163.4">~{Y1}</text>
<text x="61.8" y="166">~{Y2}</text>
<text x="31.6" y="171.9" transform="rotate(-90 31.6 171.9)">100nF</text>
<text x="33.9" y="170.3" transform="rotate(-90 33.9 170.3)">C1</text>
<text x="50" y="173.6">~{E0}</text>
<text x="61.8" y="168.5">~{Y3}</text>
<text x="61.8" y="171">~{Y4}</text>
<text x="61.8" y="173.6">~{Y5}</text>
<text x="50" y="176.1">~{E1}</text>
<text x="50" y="178.7">E2</text>
<text x="58" y="179.8" transform="rotate(-90 58 179.8)">GND</text>
<text x="61.8" y="176.1">~{Y6}</text>
<text x="61.8" y="178.7">~{Y7}</text>
<text x="55.1" y="195.2">GND</text>
</g>
<g font-size="1.8">
<text x="71.1" y="159.7">$8000</text>
<text x="71.1" y="167.3">$8C00</text>
<text x="71.1" y="164.8">$8800</text>
<text x="71.1" y="162.2">$8400</text>
<text x="71.1" y="172.4">$9400</text>
<text x="71.1" y="169.8">$9000</text>
<text x="71.1" y="177.5">$9C00</text>
<text x="71.1" y="174.9">$9800</text>
</g>
</svg>
